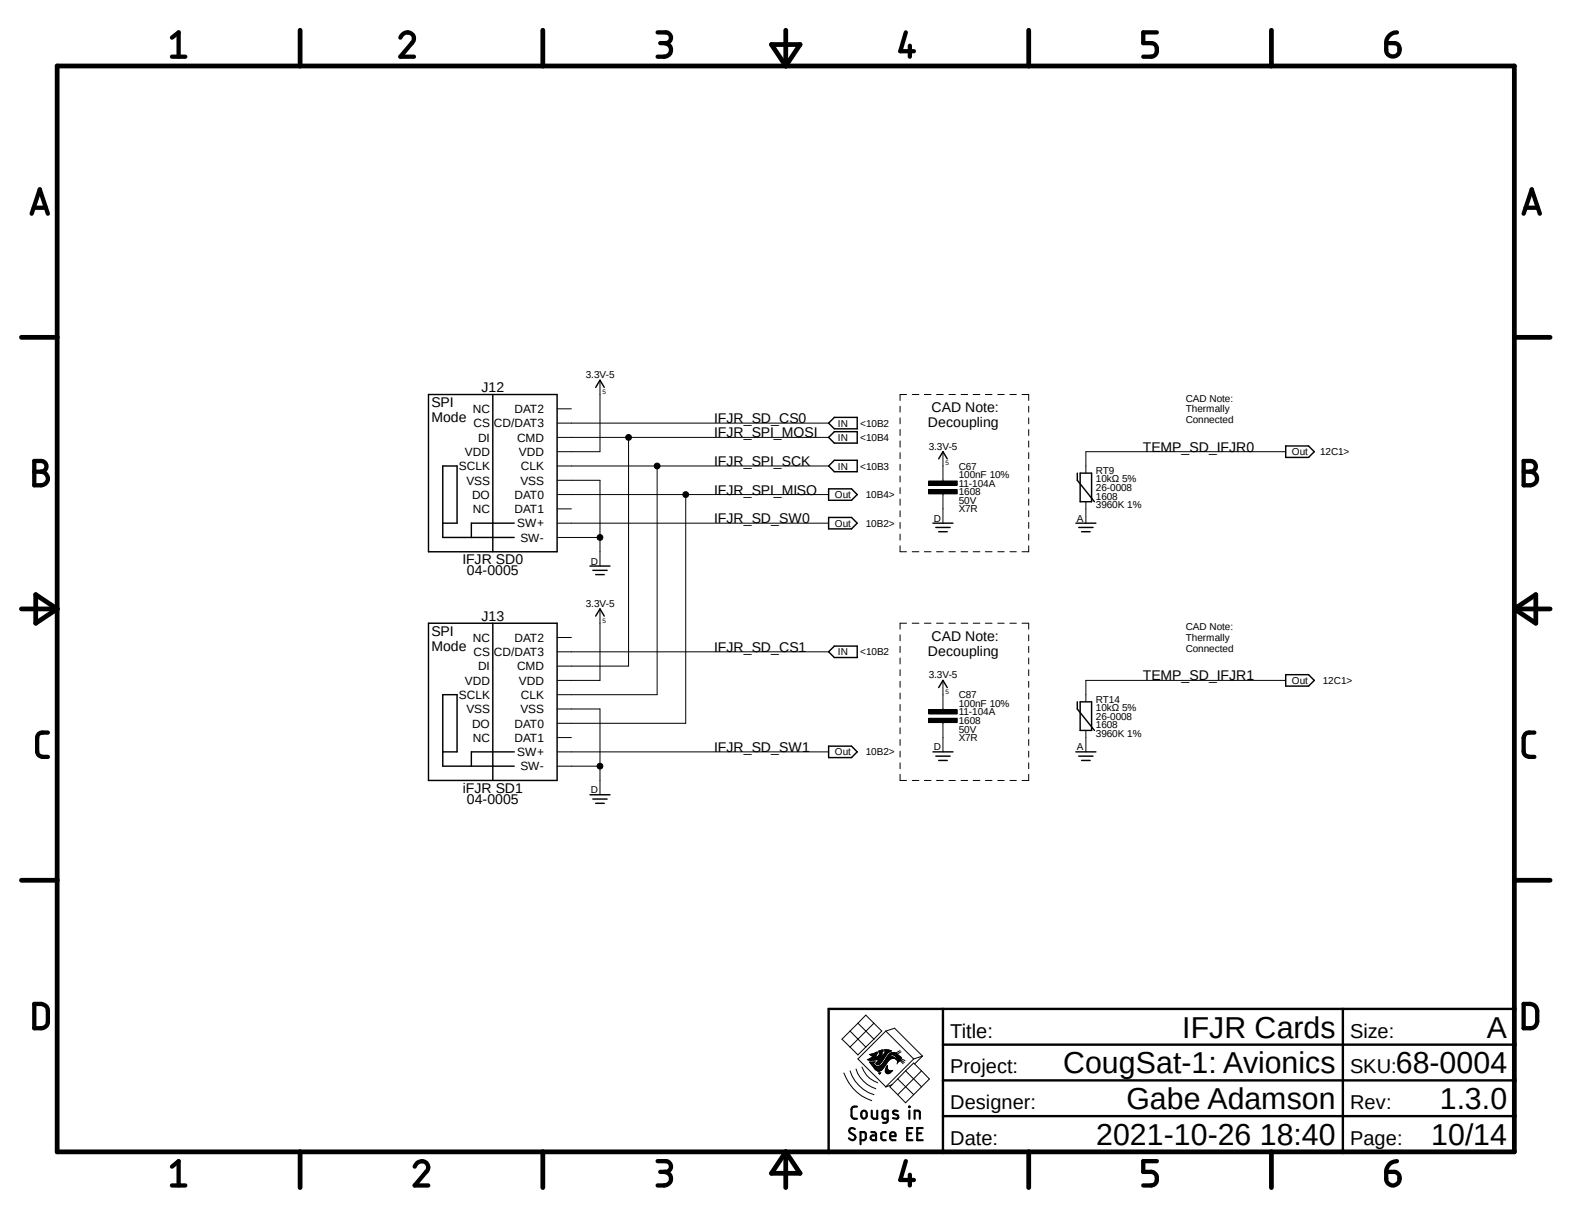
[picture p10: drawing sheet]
<svg xmlns="http://www.w3.org/2000/svg" width="279mm" height="216mm" viewBox="0 0 279 216" stroke-linecap="round" stroke-linejoin="round" font-family="sans-serif">
<path d="M3.4 3.1l272.6 209.7M276 3.1l-272.6 209.7" fill="none" stroke="#fff" stroke-width=".18"/>
<g fill="none" stroke="#000" stroke-width=".18">
<path d="M99 72.6h2.6M99 75.2h48.3M99 77.7h48.3M106.6 67.6v12.7h-7.6M111.7 77.7v40.7h-12.7M160 72.2v1M160 74.3v1M160 76.3v1.1M160 78.4v1.1M161.1 70.1h-1.1v1.1M162.1 70.1h1.2M164.3 70.1h1.2"/>
<path d="M166.5 70.1h1.1M168.7 70.1h1.1M170.8 70.1h1.2M173 70.1h1.2M175.1 70.1h1.2M177.3 70.1h1.2M179.5 70.1h1.1M181.7 70.1h1.1v1.1M182.8 72.2v1M182.8 74.3v1M182.8 76.3v1.1M182.8 78.4v1.1"/>
<path d="M99 82.8h48.3M99 85.3h7.6v15.3M99 87.9h48.3M99 90.4h2.6M99 93h48.3M99 95.5h7.6M116.8 82.8v40.6h-17.8M121.9 87.9v40.6h-22.9M160 80.4v1.1M160 82.5v1.1M160 84.6v1M160 86.7v1"/>
<path d="M160 88.7v1.1M160 90.8v1M160 92.8v1.1M160 94.9v1.1M160 97v1h1.1M162.1 98h1.2M164.3 98h1.2M165.1 85.5h5v.7h-5zM165.1 87h5v.8h-5zM166.5 98h1.1M167.6 80.3v5.2M167.6 87.8v5.2"/>
<path d="M168.7 98h1.1M170.8 98h1.2M173 98h1.2M175.1 98h1.2M177.3 98h1.2M179.5 98h1.1M182.8 97v1h-1.1M182.8 80.4v1.1M182.8 82.5v1.1M182.8 84.6v1M182.8 86.7v1M182.8 88.7v1.1"/>
<path d="M182.8 90.8v1M182.8 92.8v1.1M182.8 94.9v1.1M193 89.2v3.8M228.5 80.3h-35.5v3.8M99 113.3h2.6M99 115.8h48.3M106.6 108.2v12.7h-7.6M160 112.8v1.1M160 114.9v1.1M160 116.9v1.1M160 119v1.1"/>
<path d="M161.1 110.7h-1.1v1.1M162.1 110.7h1.2M164.3 110.7h1.2M166.5 110.7h1.1M168.7 110.7h1.1M170.8 110.7h1.2M173 110.7h1.2M175.1 110.7h1.2M177.3 110.7h1.2M179.5 110.7h1.1M181.7 110.7h1.1v1.1M182.8 112.8v1.1"/>
<path d="M182.8 114.9v1.1M182.8 116.9v1.1M182.8 119v1.1M99 126h7.6v15.2M99 131.1h2.6M99 133.6h48.3M99 136.1h7.6M160 121.1v1M160 123.1v1.1M160 125.2v1.1M160 127.3v1.1M160 129.3v1.1"/>
<path d="M160 131.4v1.1M160 133.5v1M160 135.6v1M160 137.6v1.1h1.1M162.1 138.7h1.2M164.3 138.7h1.2M165.1 126.1h5v.8h-5zM165.1 127.6h5v.8h-5zM166.5 138.7h1.1M167.6 120.9v5.2M167.6 128.4v5.2M168.7 138.7h1.1"/>
<path d="M170.8 138.7h1.2M173 138.7h1.2M175.1 138.7h1.2M177.3 138.7h1.2M179.5 138.7h1.1M182.8 121.1v1M182.8 123.1v1.1M182.8 125.2v1.1M182.8 127.3v1.1M182.8 129.3v1.1M182.8 131.4v1.1M182.8 133.5v1"/>
<path d="M182.8 135.6v1M182.8 137.6v1.1h-1.1M193 129.8v3.8M228.5 120.9h-35.5v3.8M150 190.7a7.9 7.9 0 0 0 4.9 4.9M151.1 190.3a6.6 6.6 0 0 0 4.2 4.2M151.1 186.1l1.4 1.4 1.4-1.4M151.1 183.2l2.8 2.9M152.1 189.9a5.5 5.5 0 0 0 3.6 3.6M152.5 181.8l1.4-1.4 2.8 2.8-1.4 1.5M152.5 181.8l-2.9 2.9 1.5 1.4M152.5 181.8l2.8 2.9"/>
<path d="M153.2 189.6a4.4 4.4 0 0 0 2.8 2.8M154.3 188.3h1.6M154.3 188.3h1.3M154.5 188.2l-.3 .1 .7 .1 1.3-.3-.3 .6M154.5 188.2h2.6M154.6 188.8h.8M154.6 187.4h1.1M154.6 188.8h.7M154.7 188.1h2.4M154.7 188.9h.5M154.7 187.5h1M154.7 188.9l.7 1"/>
<path d="M154.8 189h.5M154.8 188h2.4M154.9 189.1h.4M154.9 187.6h.8M154.9 187.3h.9M154.9 189.2h.5M154.9 187.9l-.4 .3M154.9 187.9h2.3M155 187.8h.6M155 189.3h.5M155.1 189.4h.5M155.1 187.7h.6"/>
<path d="M155.2 189.6h2M155.2 187.2h.7M155.2 188.9l.1 .2M155.3 189.7h1.8M155.3 184.7l-1.4 1.4M155.3 181.8l-4.2 4.3M155.3 189.1l.5 .4M155.4 189.8h1.6M155.4 189.9h1.5M155.4 189.9l.2 .2M155.5 188.7h.1M155.5 187.1h.4"/>
<path d="M155.5 190h1.3M155.5 188.7h-1l.2 .2M155.5 188.7l-.3 .2M155.6 190.1a.7 .7 0 0 0 .9 .1M155.6 190.1h1.2M155.7 190.2h1M155.7 189h.7M155.7 188.9h.8M155.7 187h.2M155.8 188.8h.7M155.8 190.2h.7M155.8 189.1h.5"/>
<path d="M155.8 187.8h1.5M155.9 188.8h.7M155.9 186.9h.1M155.9 186.9l-.3 1 .6-.3M155.9 186.9l-1.3 .5 .6 .3-.3 .2M155.9 188.7h.8M156 188.6h.8M156 187.7h1.4M156 188.5h.8M156.1 188.4h.8M156.1 187.7h1.3M156.1 188.3h.8"/>
<path d="M156.2 188.3h.8M156.2 187.6h1.2M156.2 186.8l.1 .3h.1l-.1 .3M156.2 187.5h.5M156.2 186.9h.6M156.2 186.8h.7M156.3 190.8h.1M156.3 189.5h.9M156.3 187h.5M156.3 187.4l-.1 .2M156.3 187.4h.4M156.3 187.3h.4"/>
<path d="M156.3 187.2h.5M156.4 190.7l.1-.1-.2 .2M156.4 187.1h.4M156.4 189.4l-1.2 .1M156.4 189.4h.9M156.4 186.7l-.2 .1M156.4 186.7h.5M156.5 190.7h-.3l.2 .2M156.5 189.3h.9M156.7 189.2h.7M156.7 186.6h.3l-.1 .3h-.7M156.7 186.6l-.3 .1"/>
<path d="M156.7 186.6h.2M156.7 190.2h-.2M156.7 187.4l.1 .2 .1-.1M156.8 186.9l-.1 .5M156.8 189.1h.7M156.8 189h.7M156.8 190l-.1 .2M156.9 188.9h.7M156.9 187.5h.6M157 188.8h.6M157 187.4h.6M157.1 188.2l-.5 .6a.57 .57 0 0 1-.9 .2l.2-.3"/>
<path d="M157.1 188.8h.6M157.1 188.8l-.7 .6M157.1 188.7h.7M157.1 187.3h.5M157.1 189.7l-.3 .3M157.2 187.2l-.3 .3M157.2 188.6h.6M157.2 187.2h.5M157.2 188.5h.7M157.3 188.4h.7M157.3 187.8l-.2 .4M157.3 187.1h.5"/>
<path d="M157.3 186.8h1M157.3 186.7h1M157.3 186.6h.8M157.3 187h.6M157.4 190.3h1.1M157.4 190.4h1.1M157.4 190.2h.6M157.4 190.2h.5M157.4 188.3h.7M157.4 190.5h1M157.4 190.1h.4M157.4 190h.4"/>
<path d="M157.4 186.9h.8M157.4 188.3h.8M157.4 186.9h.6M157.4 183.2l5 5M157.4 183.2l-4.9 5 5 5M157.4 183.2l1.6-.5 5 5M157.4 190.6h.9M157.4 189.9h.3M157.4 188.2h.9M157.5 189.8h.2M157.5 188.1h1.1M157.5 188.1l-.4 .7"/>
<path d="M157.5 190.7h.7M157.5 189.7h.2M157.6 189.7h.1M157.6 188h1.4M157.6 189.6h.1M157.6 187.9h1.4M157.6 189.5h.1M157.6 187.8h1.2M157.7 190.8h.3M157.7 189.4v-.1l-.3 .8v.5M157.7 189.4v.3M157.7 189.7l.1 .3"/>
<path d="M157.7 189.4h.1M157.7 187.7h.4M157.8 190l.3 .3M157.8 187.7h.3M157.9 187.6h.3M157.9 187.5h.4M158 187.4h1.6M158.2 186.9l-.5 .3-.4 .6M158.2 186.9l.3-.2-1.2-.2v.3h.1l-.2 .4M158.2 190.3l.5-.1-.7 .6h-.3l-.3-.2M158.2 187.2h1.1M158.3 187.5l-.3 .2 .7 .1 .5 .4"/>
<path d="M158.3 187.1h.9M158.3 187.1a1.08 1.08 0 0 1 1.4 .4l.5 .4M158.3 187.1l-.8 1M158.3 187.5a.79 .79 0 0 1 1.1 .7h-.1l.2 .3M158.5 190.2h.1M158.8 187.5h.8M159 187.6h.8M159 188.1l.2 .1M159.1 187.7h.8M159.2 188.2h.1M159.2 188.1a1.53 1.53 0 0 0-1.8 1l-.3 .6M159.2 187.7h.8"/>
<path d="M159.3 187.8h.8M159.3 188.3h.8M159.3 187.9h.9M159.3 188h.8M159.4 188.3h.6M159.4 188.2h.7M159.4 188.1h.7M159.5 188.4h.5M159.5 188.8l-.1 .3M159.5 188.6h.3M159.5 188.5h.4M159.5 188.5l.1 .2"/>
<path d="M159.6 191.7l-1.4 1.4 1.4 1.4M159.6 191.7l2.8 2.8M159.6 188.8h.1M159.6 188.7h.1M159.6 188.7l-.1 .1M159.9 188.4l.6 .6M160 186.7l-.8 .5M160 188.4l-.4 .3M160.1 188.3l.6 .5M160.1 188.3l-.1 .1M160.1 188.1l.8 .4M160.1 186.9l-.7 .4h-1.3"/>
<path d="M160.2 187.9l-.1 .4M161 190.3l1.4-1.4 1.4 1.4M161 190.3l-1.4 1.4M161 190.3l2.8 2.8M162.4 188.2l-5 4.9 1.1-.3M163.8 190.3l1.4 1.4-4.2 4.3-1.4-1.5M163.8 190.3l-4.2 4.2M164 187.7l-1.6 .5M164 187.7l-1.4 1.4"/>
<circle cx="111.7" cy="77.7" r=".51"/>
<circle cx="106.6" cy="95.5" r=".51"/>
<circle cx="116.8" cy="82.8" r=".51"/>
<circle cx="121.9" cy="87.9" r=".51"/>
<circle cx="106.6" cy="136.1" r=".51"/>
</g>
<g fill="none" stroke="#000" stroke-width=".25">
<path d="M76.2 70.1h22.8v27.9h-22.8zM87.6 70.1v27.9M105.9 68.8l.7-1.2 .8 1.2M148.3 74.2h4.1v2h-4.1l-1-1zM148.3 76.7h4.1v2h-4.1l-1-1zM228.5 79.2h4.1l1 1.1-1 1h-4.1zM78.7 93h2.5v-10.2h-2.5v12.7h12.7M91.4 93h-7.6v2.5M147.3 86.9h4l1.1 1-1.1 1h-4zM147.3 91.9h4l1.1 1.1-1.1 1h-4zM148.3 81.8h4.1v2h-4.1l-1-1zM165.8 93h3.6"/>
<path d="M166.3 93.7h2.6M166.8 94.5h1.6M166.8 81.5l.8-1.2 .8 1.2M191.2 93h3.6M191.5 84.1v1.2l3 3.9M191.7 93.7h2.6M192 84.1h2v5.1h-2zM192.2 94.5h1.6M76.2 110.7h22.8v28h-22.8zM87.6 110.7v28M104.9 100.6h3.5M105.4 101.3h2.5"/>
<path d="M105.9 102.1h1.5M105.9 109.5l.7-1.3 .8 1.3M148.3 114.8h4.1v2h-4.1l-1-1zM228.5 119.9h4.1l1 1-1 1h-4.1zM78.7 133.6h2.5v-10.2h-2.5v12.7h12.7M91.4 133.6h-7.6v2.5M147.3 132.6h4l1.1 1-1.1 1h-4zM165.8 133.6h3.6M166.3 134.4h2.6M166.8 135.1h1.6M166.8 122.2l.8-1.3 .8 1.3M191.2 133.6h3.6"/>
<path d="M191.5 124.7v1.3l3 3.8M191.7 134.4h2.6M192 124.7h2v5.1h-2zM192.2 135.1h1.6M104.9 141.2h3.5M105.4 142h2.5M105.9 142.7h1.5"/>
</g>
<g fill="none" stroke="#000" stroke-width=".85">
<path d="M10.2 11.7h259v193h-259zM53.3 5.4v6.3M96.5 5.4v6.3M137.1 7.9h5.1l-2.5 3.8zM139.7 5.4v6.3M182.8 5.4v6.3M226 5.4v6.3M3.8 59.9h6.4M269.2 59.9h6.3M3.8 108.2h6.4M6.3 105.7l3.9 2.5-3.9 2.5zM269.2 108.2h6.3"/>
<path d="M269.2 108.2l3.8-2.5v5zM3.8 156.4h6.4M269.2 156.4h6.3M53.3 204.7v6.3M96.5 204.7v6.3M139.7 204.7v6.3M139.7 204.7l2.5 3.8h-5.1zM182.8 204.7v6.3M226 204.7v6.3"/>
</g>
<g fill="none" stroke="#000" stroke-width=".76">
<path d="M30.6 6.7l1.1-.9v4.3M30.6 10.1h2.3M71.2 6.7a1.19 1.19 0 0 1 1.5-.9 1.19 1.19 0 0 1 .7 1.6l-2.2 2.7h2.4M116.9 5.8h1.4a.95 .95 0 0 1 1 .9 .95 .95 0 0 1-1 1h-1M118.1 7.7a1.21 1.21 0 0 1 1.2 1.2 1.21 1.21 0 0 1-1.2 1.2h-1.2M161 5.8l-1 3.3h2.4M161.7 8.1v2M205.6 5.8h-2.4v1.9h1.4a1.23 1.23 0 0 1 1 1.2 1.23 1.23 0 0 1-1 1.2h-1.4M246.4 7.7h1.4a1.21 1.21 0 0 1 .9 1.4 1.21 1.21 0 0 1-1.3 .9 1.09 1.09 0 0 1-1-1.2zM248.3 5.8a1.88 1.88 0 0 0-1.9 1.9M5.6 38l1.5-4.3 1.4 4.3M6 36.9h2.2"/>
<path d="M270.8 38l1.4-4.3 1.5 4.3M271.1 36.9h2.2M6.1 81.9h1.2a.95 .95 0 0 1 1 1 .95 .95 0 0 1-1 .9 1.21 1.21 0 0 1 1.2 1.2 1.21 1.21 0 0 1-1.2 1.2h-1.2zM6.1 83.8h1.2M270.8 81.9h1.2a.95 .95 0 0 1 1 1 .95 .95 0 0 1-1 .9 1.21 1.21 0 0 1 1.2 1.2 1.21 1.21 0 0 1-1.2 1.2h-1.2zM270.8 83.8h1.2M8.5 130.2h-1a.87 .87 0 0 0-.9 .9v2.4a.97 .97 0 0 0 .9 1h1M272.7 130.2h-.9a.94 .94 0 0 0-1 .9v2.4a.97 .97 0 0 0 1 1h.9M6.1 178.4a2.22 2.22 0 0 1 2.2 .5l.2 .7v1.9a1.13 1.13 0 0 1-1.2 1.2h-1.2zM270.8 178.4a2.07 2.07 0 0 1 2.2 .5l.2 .7v1.9a1.21 1.21 0 0 1-1.2 1.2h-1.2zM30.6 207.3l1.1-1v4.4M30.6 210.7h2.3"/>
<path d="M73.7 207.3a1.2 1.2 0 0 1 1.4-1 1.2 1.2 0 0 1 1 1.4l-2.4 3h2.4M116.9 206.3h1.4a.95 .95 0 0 1 1 1 .95 .95 0 0 1-1 .9h-1M118.1 208.2a1.21 1.21 0 0 1 1.2 1.2 1.21 1.21 0 0 1-1.2 1.3h-1.2M161 206.3l-1 3.4h2.4M161.7 208.7v2M205.6 206.3h-2.4v1.9h1.4a1.23 1.23 0 0 1 1 1.2 1.23 1.23 0 0 1-1 1.3h-1.4M246.4 208.2h1.4a1.2 1.2 0 0 1 1 1.4 1.2 1.2 0 0 1-1.3 1 1.2 1.2 0 0 1-1.1-1.1zM248.3 206.3a1.88 1.88 0 0 0-1.9 1.9"/>
</g>
<path d="M167.6 179.3v25.4M238.7 179.3v25.4M269.2 179.3h-121.9v25.4M167.6 198.3h101.6M167.6 192h101.6M167.6 185.6h101.6" fill="none" stroke="#000" stroke-width=".42"/>
<g fill="none" stroke="#000" stroke-width=".38">
<path d="M152.3 196.6l-.7 .1-.3 .4 .1 1.4 .4 .3h.5M153.2 197.6a.49 .49 0 0 1 .5-.2 .49 .49 0 0 1 .4 .4v.5a.49 .49 0 0 1-.5 .5 .49 .49 0 0 1-.5-.5zM154.9 197.4v1l.4 .4h.6v-1.4M157.8 198.8h-.6l-.3-.2-.1-.9 .2-.3h.8v1.7l-.4 .4h-.5M159.6 197.4a.61 .61 0 0 0-.9 .2l.2 .4 .6 .2 .2 .3a.63 .63 0 0 1-1 .2M161.6 196.6l.1 .1zM161.6 197.4v1.4M162.6 198.8v-1.4h.6l.2 .1 .1 1.3M151.9 200.6a.6 .6 0 0 0-1 .3l.3 .4 .6 .4a.51 .51 0 0 1 .2 .7 .51 .51 0 0 1-.7 .2l-.4-.3M153 202.6h.5l.3-.2 .1-.9-.2-.3h-.7v2.1M154.9 201.2h.6l.2 .3v1.1h-.5a.42 .42 0 0 1-.5-.4 .42 .42 0 0 1 .5-.4h.5M157.4 201.2h-.6l-.2 .3 .1 .9 .3 .2h.4"/>
<path d="M158.2 201.9h1a.51 .51 0 0 0-.4-.7 .51 .51 0 0 0-.6 .4l.1 .8 .3 .2h.6M161.2 201.4h.8M162.2 200.4h-1v2.2h1M163 201.4h.7M164 200.4h-1v2.2h1"/>
</g>
<g fill="#000">
<path d="M165.1 85.5h5v.7h-5z" fill-rule="evenodd"/>
<path d="M165.1 87h5v.8h-5z" fill-rule="evenodd"/>
<path d="M165.1 126.1h5v.8h-5z" fill-rule="evenodd"/>
<path d="M165.1 127.6h5v.8h-5z" fill-rule="evenodd"/>
<circle cx="111.7" cy="77.7" r=".51"/>
<circle cx="106.6" cy="95.5" r=".51"/>
<circle cx="116.8" cy="82.8" r=".51"/>
<circle cx="121.9" cy="87.9" r=".51"/>
<circle cx="106.6" cy="136.1" r=".51"/>
</g>
<g font-size="5.4">
<text x="210.1" y="184.4">IFJR Cards</text>
<text x="264.3" y="184.4">A</text>
<text x="189" y="190.7">CougSat-1: Avionics</text>
<text x="248.1" y="190.7">68-0004</text>
<text x="200.2" y="197.1">Gabe Adamson</text>
<text x="255.9" y="197.1">1.3.0</text>
<text x="194.8" y="203.4">2021-10-26 18:40</text>
<text x="254.4" y="203.4">10/14</text>
</g>
<g font-size="3.6">
<text x="168.9" y="184.4">Title:</text>
<text x="239.9" y="184.4">Size:</text>
<text x="168.9" y="190.7">Project:</text>
<text x="240" y="190.7">SKU:</text>
<text x="168.9" y="197.1">Designer:</text>
<text x="239.9" y="197.1">Rev:</text>
<text x="168.9" y="203.4">Date:</text>
<text x="239.9" y="203.4">Page:</text>
</g>
<g font-size="2.5">
<text x="85.6" y="69.7">J12</text>
<text x="76.7" y="72.4">SPI</text>
<text x="76.7" y="75.1">Mode</text>
<text x="127" y="75.2">IFJR_SD_CS0</text>
<text x="127" y="77.7">IFJR_SPI_MOSI</text>
<text x="164.9" y="75.9">Decoupling</text>
<text x="165.6" y="73.3">CAD Note:</text>
<text x="127" y="82.8">IFJR_SPI_SCK</text>
<text x="203.1" y="80.3">TEMP_SD_IFJR0</text>
<text x="127" y="87.9">IFJR_SPI_MISO</text>
<text x="127" y="93">IFJR_SD_SW0</text>
<text x="82.2" y="100.2">IFJR SD0</text>
<text x="83" y="102.2">04-0005</text>
<text x="76.7" y="113">SPI</text>
<text x="85.6" y="110.4">J13</text>
<text x="165.6" y="113.9">CAD Note:</text>
<text x="76.7" y="115.7">Mode</text>
<text x="127" y="115.8">IFJR_SD_CS1</text>
<text x="164.9" y="116.6">Decoupling</text>
<text x="203.1" y="120.9">TEMP_SD_IFJR1</text>
<text x="127" y="133.6">IFJR_SD_SW1</text>
<text x="82.3" y="140.8">iFJR SD1</text>
<text x="83" y="142.9">04-0005</text>
</g>
<g font-size="2.1">
<text x="84" y="73.4">NC</text>
<text x="84.2" y="75.9">CS</text>
<text x="87.8" y="75.9">CD/DAT3</text>
<text x="91.4" y="73.4">DAT2</text>
<text x="81.6" y="83.6">SCLK</text>
<text x="82.6" y="81">VDD</text>
<text x="85" y="78.5">DI</text>
<text x="91.9" y="78.5">CMD</text>
<text x="92.2" y="81">VDD</text>
<text x="92.6" y="83.6">CLK</text>
<text x="82.9" y="86.1">VSS</text>
<text x="83.9" y="88.6">DO</text>
<text x="91.4" y="88.6">DAT0</text>
<text x="92.5" y="86.1">VSS</text>
<text x="84" y="91.2">NC</text>
<text x="91.4" y="91.2">DAT1</text>
<text x="91.9" y="93.7">SW+</text>
<text x="92.5" y="96.3">SW-</text>
<text x="84" y="114">NC</text>
<text x="84.2" y="116.6">CS</text>
<text x="85" y="119.1">DI</text>
<text x="87.8" y="116.6">CD/DAT3</text>
<text x="91.4" y="114">DAT2</text>
<text x="91.9" y="119.1">CMD</text>
<text x="81.6" y="124.2">SCLK</text>
<text x="82.6" y="121.7">VDD</text>
<text x="92.2" y="121.7">VDD</text>
<text x="92.6" y="124.2">CLK</text>
<text x="82.9" y="126.7">VSS</text>
<text x="83.9" y="129.3">DO</text>
<text x="84" y="131.8">NC</text>
<text x="91.4" y="129.3">DAT0</text>
<text x="91.4" y="131.8">DAT1</text>
<text x="92.5" y="126.7">VSS</text>
<text x="91.9" y="134.4">SW+</text>
<text x="92.5" y="136.9">SW-</text>
</g>
<g font-size="1.8">
<text x="104.1" y="67.2">3.3V-5</text>
<text x="210.7" y="71.4">CAD Note:</text>
<text x="148.9" y="75.8">IN</text>
<text x="152.9" y="75.8">&lt;10B2</text>
<text x="210.7" y="73.3">Thermally</text>
<text x="210.7" y="75.2">Connected</text>
<text x="148.9" y="78.4">IN</text>
<text x="148.9" y="83.4">IN</text>
<text x="152.9" y="78.4">&lt;10B4</text>
<text x="152.9" y="83.4">&lt;10B3</text>
<text x="165.1" y="79.9">3.3V-5</text>
<text x="170.4" y="83.4">C67</text>
<text x="229.6" y="80.9">Out</text>
<text x="234.6" y="80.9">12C1&gt;</text>
<text x="148.4" y="88.5">Out</text>
<text x="153.9" y="88.5">10B4&gt;</text>
<text x="170.4" y="86.5">11-104A</text>
<text x="170.4" y="88">1608</text>
<text x="170.4" y="89.5">50V</text>
<text x="170.4" y="85">100nF 10%</text>
<text x="194.8" y="88.8">1608</text>
<text x="194.8" y="87.2">26-0008</text>
<text x="194.8" y="85.7">10kΩ 5%</text>
<text x="194.8" y="84.2">RT9</text>
<text x="148.4" y="93.6">Out</text>
<text x="153.9" y="93.6">10B2&gt;</text>
<text x="165.9" y="92.7">D</text>
<text x="170.4" y="91.1">X7R</text>
<text x="191.4" y="92.7">A</text>
<text x="194.8" y="90.3">3960K 1%</text>
<text x="105" y="100.3">D</text>
<text x="104.1" y="107.8">3.3V-5</text>
<text x="210.7" y="112">CAD Note:</text>
<text x="210.7" y="113.9">Thermally</text>
<text x="148.9" y="116.5">IN</text>
<text x="152.9" y="116.5">&lt;10B2</text>
<text x="210.7" y="115.8">Connected</text>
<text x="165.1" y="120.5">3.3V-5</text>
<text x="170.4" y="125.6">100nF 10%</text>
<text x="170.4" y="124.1">C87</text>
<text x="194.8" y="124.8">RT14</text>
<text x="229.6" y="121.5">Out</text>
<text x="235.1" y="121.5">12C1&gt;</text>
<text x="170.4" y="127.1">11-104A</text>
<text x="170.4" y="128.7">1608</text>
<text x="170.4" y="130.2">50V</text>
<text x="170.4" y="131.7">X7R</text>
<text x="194.8" y="129.4">1608</text>
<text x="194.8" y="130.9">3960K 1%</text>
<text x="194.8" y="127.9">26-0008</text>
<text x="194.8" y="126.4">10kΩ 5%</text>
<text x="148.4" y="134.2">Out</text>
<text x="153.9" y="134.2">10B2&gt;</text>
<text x="165.9" y="133.4">D</text>
<text x="191.4" y="133.4">A</text>
<text x="105" y="141">D</text>
</g>
<g font-size="1.1">
<text x="107.1" y="70">5</text>
<text x="168.1" y="82.7">5</text>
<text x="107.1" y="110.6">5</text>
<text x="168.1" y="123.3">5</text>
</g>
</svg>
